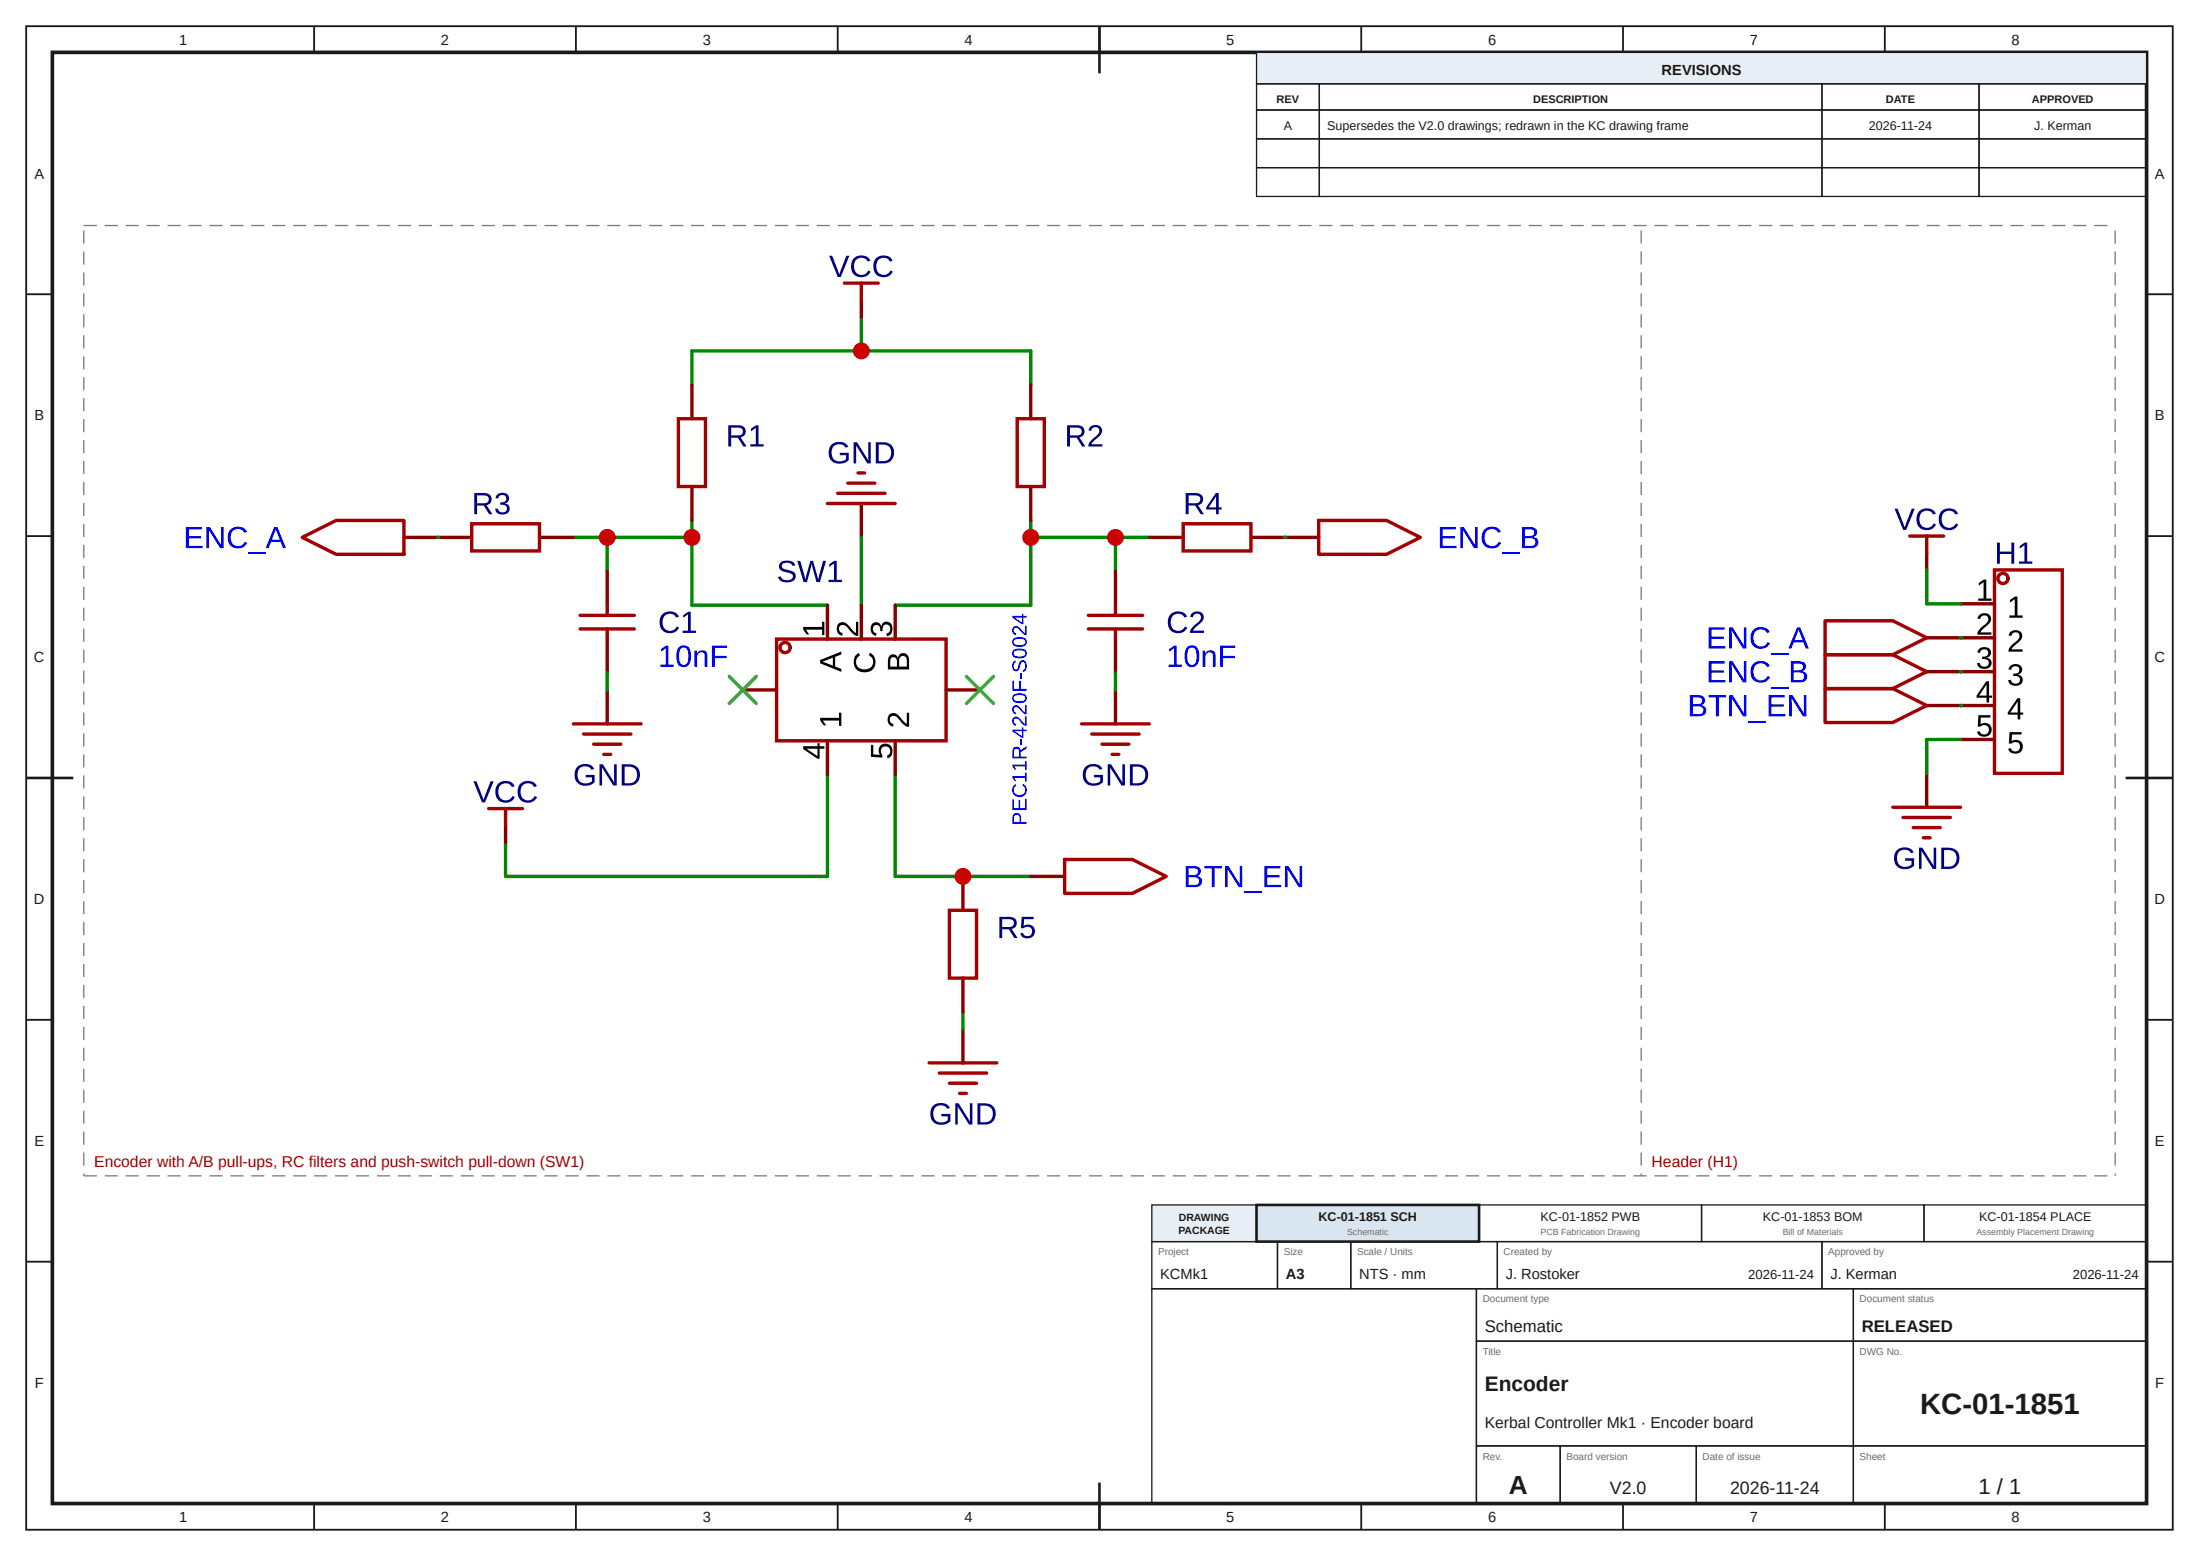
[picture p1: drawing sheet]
<svg xmlns="http://www.w3.org/2000/svg" width="420mm" height="297mm" viewBox="0 0 420 297" stroke-linecap="round" stroke-linejoin="round" font-family="sans-serif">
<g fill="none" stroke="#1a1a1a" stroke-width=".35">
<path d="M5 5h410v287h-410zM60 5v5M110 5v5M160 5v5M210 5v5M260 5v5M310 5v5M360 5v5M5 56.2h5M410 56.2h5M5 102.3h5M410 102.3h5"/>
<path d="M5 148.5h5M410 148.5h5M5 194.7h5M410 194.7h5M5 240.8h5M410 240.8h5M60 287v5M110 287v5M160 287v5M210 287v5M260 287v5M310 287v5"/>
<path d="M360 287v5"/>
</g>
<path d="M10 10h400v277h-400z" fill="none" stroke="#1a1a1a" stroke-width=".7" stroke-linecap="butt"/>
<path d="M210 5v9M5 148.5h9M406 148.5h9M210 283v9" fill="none" stroke="#1a1a1a" stroke-width=".5"/>
<path d="M240 10h170v6h-170z" fill="#e8eef5"/>
<g fill="none" stroke="#1a1a1a" stroke-width=".25">
<path d="M240 10h170v6h-170zM240 16h12v5h-12zM252 16h96v5h-96zM348 16h30v5h-30zM378 16h32v5h-32zM240 21h12v5.5h-12zM240 26.5h12v5.5h-12zM240 32h12v5.5h-12zM252 21h96v5.5h-96zM252 26.5h96v5.5h-96zM252 32h96v5.5h-96zM348 21h30v5.5h-30z"/>
<path d="M348 26.5h30v5.5h-30zM348 32h30v5.5h-30zM378 21h32v5.5h-32zM378 26.5h32v5.5h-32zM378 32h32v5.5h-32zM220 237h24v9h-24zM244 237h14v9h-14zM258 237h28v9h-28zM286 237h62v9h-62zM348 237h62v9h-62zM220 246h62v41h-62zM282 246h72v10h-72z"/>
<path d="M282 256h72v20h-72zM354 246h56v10h-56zM354 256h56v20h-56zM282 276h16v11h-16zM298 276h26v11h-26zM324 276h30v11h-30zM354 276h56v11h-56z"/>
</g>
<path d="M220 230h20v7h-20z" fill="#e8eef5"/>
<path d="M220 230h20v7h-20z" fill="none" stroke="#1a1a1a" stroke-width=".25"/>
<path d="M240 230h42.5v7h-42.5z" fill="#d9e6f2"/>
<path d="M240 230h42.5v7h-42.5z" fill="none" stroke="#1a1a1a" stroke-width=".5"/>
<path d="M282.5 230h42.5v7h-42.5zM325 230h42.5v7h-42.5zM367.5 230h42.5v7h-42.5z" fill="none" stroke="#1a1a1a" stroke-width=".25"/>
<path d="M30.1 43h269.2v176.5h-269.2z" fill="#fff"/>
<path d="M132.2 73.5v-6.5h64.7v6.5M164.5 60.5v6.5" fill="none" stroke="#008700" stroke-width=".65"/>
<circle cx="164.5" cy="67" r="1.62" fill="#c00"/>
<path d="M132.2 99.3v16.2h25.8M109.5 102.6h22.7M116 102.6v6.4" fill="none" stroke="#008700" stroke-width=".65"/>
<g fill="#c00">
<circle cx="132.2" cy="102.6" r="1.62"/>
<circle cx="116" cy="102.6" r="1.62"/>
</g>
<path d="M164.5 96.1v6.5" fill="none" stroke="#870000" stroke-width=".65"/>
<path d="M158 96.1h13M160 94.2h9M161.9 92.2h5.2M163.9 90.3h1.3" fill="none" stroke="#a10000" stroke-width=".65"/>
<g fill="#000080">
<path d="M158.8 84.9a2.08 2.08 0 0 1 3.2 .4l-.5 .2a1.48 1.48 0 0 0-1.9-.5 1.48 1.48 0 0 0-.7 1.8 1.62 1.62 0 0 0 2.7 .8v-.7h-1.2v-.5h1.7v1.4a2.19 2.19 0 0 1-2.4 .6 2.19 2.19 0 0 1-1.4-2 2.09 2.09 0 0 1 .5-1.5z"/>
<path d="M163 84.4h.7l2.2 3.5-.1-3.5h.5v4.1h-.6l-2.2-3.5v3.5h-.5z"/>
<path d="M167.3 84.4a3.8 3.8 0 0 1 2.9 .5 2.06 2.06 0 0 1 .5 2.3 2.06 2.06 0 0 1-1.9 1.3h-1.5zM167.8 84.9v3.1h.9a1.58 1.58 0 0 0 1.5-1.6 1.58 1.58 0 0 0-1.6-1.5z"/>
</g>
<path d="M196.9 99.3v16.2h-25.9M164.5 102.6v12.9M196.9 102.6h22.6M213.1 102.6v6.4" fill="none" stroke="#008700" stroke-width=".65"/>
<g fill="#c00">
<circle cx="213.1" cy="102.6" r="1.62"/>
<circle cx="196.9" cy="102.6" r="1.62"/>
</g>
<path d="M110.8 117.5h10.4M116 115.5v2M110.8 120.1h10.4M116 120.1v1.9" fill="none" stroke="#a10000" stroke-width=".65"/>
<path d="M116 109v6.5M116 122v6.5" fill="none" stroke="#870000" stroke-width=".65"/>
<g fill="#000080">
<path d="M126.5 117.3a2 2 0 0 1 3.2 .4l-.6 .2a1.43 1.43 0 0 0-1.8-.6 1.43 1.43 0 0 0-.7 1.8 1.4 1.4 0 0 0 1.1 1.3 1.4 1.4 0 0 0 1.6-.8l.4 .2a2 2 0 0 1-2.5 .9 2 2 0 0 1-1.2-2.4z"/>
<path d="M130.5 117.4l1-.6h.4v3.6h1v.4h-2.5v-.4h1v-3.1l-.9 .6z"/>
</g>
<g fill="#00f">
<path d="M126.2 123.9l1-.7h.5v3.7h1v.4h-2.6v-.4h1.1v-3.2l-1 .7z"/>
<path d="M132.6 124.2h.5v.5a1.05 1.05 0 0 1 1.2-.5 1.05 1.05 0 0 1 .8 1v2.1h-.5v-2a.71 .71 0 0 0-.7-.8 .71 .71 0 0 0-.7 .7v2.1h-.6z"/>
<path d="M136 123.2h2.9v.5h-2.4v1.5h2.3v.4h-2.3v1.7h-.5z"/>
<path d="M129.7 123.5a1.4 1.4 0 0 1 1.6-.1 1.4 1.4 0 0 1 .7 1.4 2.06 2.06 0 0 1-1.1 2.5 1.4 1.4 0 0 1-1.7-1.6l.1-1.3zM130.1 123.8a3.1 3.1 0 0 0 0 2.9 .93 .93 0 0 0 1.1 0 .93 .93 0 0 0 .3-1v-.8a.92 .92 0 0 0-.3-1.1 .92 .92 0 0 0-1.1 0z"/>
</g>
<path d="M207.9 117.5h10.3M213.1 115.5v2M207.9 120.1h10.3M213.1 120.1v1.9" fill="none" stroke="#a10000" stroke-width=".65"/>
<path d="M213.1 109v6.5M213.1 122v6.5" fill="none" stroke="#870000" stroke-width=".65"/>
<g fill="#000080">
<path d="M223.6 117.3a2 2 0 0 1 3.1 .4l-.5 .2a1.43 1.43 0 0 0-1.9-.6 1.43 1.43 0 0 0-.7 1.8 1.4 1.4 0 0 0 1.2 1.3 1.4 1.4 0 0 0 1.5-.8l.5 .2a2 2 0 0 1-2.5 .9 2 2 0 0 1-1.2-2.4z"/>
<path d="M227.7 117a1.24 1.24 0 0 1 1.7-.1 1.24 1.24 0 0 1 .3 1.6l-1.8 1.9h2.1v.4h-2.7a2.82 2.82 0 0 1 1.4-1.9l.1-.1a.83 .83 0 0 0 .5-1.1 .83 .83 0 0 0-1-.5l-.3 .3-.2 .3h-.5z"/>
</g>
<g fill="#00f">
<path d="M223.3 123.9l1-.7h.5v3.7h.9v.4h-2.5v-.4h1v-3.2l-.9 .7z"/>
<path d="M229.7 124.2h.5v.5a1.05 1.05 0 0 1 1.2-.5 1.05 1.05 0 0 1 .8 1v2.1h-.5v-2a.71 .71 0 0 0-.7-.8 .71 .71 0 0 0-.8 .7v2.1h-.5z"/>
<path d="M233 123.2h2.9v.5h-2.3v1.5h2.3v.4h-2.3v1.7h-.6z"/>
<path d="M226.8 123.5a1.4 1.4 0 0 1 1.6-.1 1.4 1.4 0 0 1 .6 1.4 2.06 2.06 0 0 1-1 2.5 1.4 1.4 0 0 1-1.7-1.6v-1.3zM227.2 123.8a3.1 3.1 0 0 0 0 2.9 .93 .93 0 0 0 1 0 .93 .93 0 0 0 .3-1v-.8a.92 .92 0 0 0-.3-1.1 .92 .92 0 0 0-1 0z"/>
</g>
<path d="M213.1 131.7v6.5" fill="none" stroke="#870000" stroke-width=".65"/>
<path d="M206.6 138.2h12.9M208.5 140.1h9.1M210.5 142.1h5.1M212.4 144h1.3" fill="none" stroke="#a10000" stroke-width=".65"/>
<g fill="#000080">
<path d="M207.3 146.4a2.08 2.08 0 0 1 3.3 .4l-.6 .1a1.48 1.48 0 0 0-1.9-.5 1.48 1.48 0 0 0-.7 1.9 1.62 1.62 0 0 0 2.7 .8v-.7h-1.2v-.5h1.7v1.4a2.19 2.19 0 0 1-2.4 .6 2.19 2.19 0 0 1-1.4-2 2.09 2.09 0 0 1 .5-1.5z"/>
<path d="M211.6 145.9h.6l2.2 3.5v-3.5h.5v4h-.7l-2.2-3.4 .1 3.4h-.5z"/>
<path d="M215.8 145.9a3.8 3.8 0 0 1 2.9 .5 2.06 2.06 0 0 1 .5 2.2 2.06 2.06 0 0 1-1.9 1.3h-1.5zM216.4 146.3v3.2h.9a1.58 1.58 0 0 0 1.5-1.6 1.58 1.58 0 0 0-1.6-1.6z"/>
</g>
<path d="M213.1 128.5v3.2" fill="none" stroke="#008700" stroke-width=".65"/>
<path d="M116 131.7v6.5" fill="none" stroke="#870000" stroke-width=".65"/>
<path d="M109.5 138.2h12.9M111.4 140.1h9.1M113.4 142.1h5.2M115.3 144h1.3" fill="none" stroke="#a10000" stroke-width=".65"/>
<g fill="#000080">
<path d="M110.3 146.4a2.08 2.08 0 0 1 3.2 .4l-.5 .1a1.48 1.48 0 0 0-1.9-.5 1.48 1.48 0 0 0-.8 1.9 1.62 1.62 0 0 0 2.8 .8v-.7h-1.2v-.5h1.7v1.4a2.19 2.19 0 0 1-2.4 .6 2.19 2.19 0 0 1-1.5-2 2.09 2.09 0 0 1 .6-1.5z"/>
<path d="M114.5 145.9h.6l2.2 3.5v-3.5h.5v4h-.7l-2.1-3.4v3.4h-.5z"/>
<path d="M118.7 145.9a3.8 3.8 0 0 1 3 .5 2.06 2.06 0 0 1 .4 2.2 2.06 2.06 0 0 1-1.8 1.3h-1.6zM119.3 146.3v3.2h.9a1.58 1.58 0 0 0 1.5-1.6 1.58 1.58 0 0 0-1.6-1.6z"/>
</g>
<path d="M116 128.5v3.2" fill="none" stroke="#008700" stroke-width=".65"/>
<path d="M132.2 73.5v6.4M132.2 92.9v6.4" fill="none" stroke="#870000" stroke-width=".65"/>
<path d="M129.6 79.9h5.1v13h-5.1z" fill="none" stroke="#a10000" stroke-width=".65"/>
<g fill="#000080">
<path d="M143.4 81.8l1-.6h.5v3.6h1v.4h-2.6v-.4h1.1v-3.1l-1 .6z"/>
<path d="M139.1 81.2h1.9a1.17 1.17 0 0 1 1.4 .9 1.17 1.17 0 0 1-.9 1.4l1.1 1.7h-.6l-1.1-1.7h-1.2v1.7h-.6zM139.7 81.6v1.5h1.3a.76 .76 0 0 0 .9-.7 .76 .76 0 0 0-.9-.8z"/>
</g>
<path d="M196.9 73.5v6.4M196.9 92.9v6.4" fill="none" stroke="#870000" stroke-width=".65"/>
<path d="M194.3 79.9h5.2v13h-5.2z" fill="none" stroke="#a10000" stroke-width=".65"/>
<g fill="#000080">
<path d="M208.3 81.4a1.24 1.24 0 0 1 1.7-.1 1.24 1.24 0 0 1 .3 1.6l-1.9 1.9h2.2v.4h-2.7a2.82 2.82 0 0 1 1.4-1.9l.1-.1a.83 .83 0 0 0 .5-1.1 .83 .83 0 0 0-1.1-.5l-.2 .3-.2 .3h-.5z"/>
<path d="M203.8 81.2h1.9a1.17 1.17 0 0 1 1.4 .9 1.17 1.17 0 0 1-.9 1.4l1.1 1.7h-.6l-1.1-1.7h-1.2v1.7h-.6zM204.4 81.6v1.5h1.3a.76 .76 0 0 0 .9-.7 .76 .76 0 0 0-.9-.8z"/>
</g>
<path d="M158 147.9v19.4h-61.4v-6.5M171 147.9v19.4h25.9" fill="none" stroke="#008700" stroke-width=".65"/>
<path d="M183.9 196.4v6.5" fill="none" stroke="#870000" stroke-width=".65"/>
<path d="M177.5 202.9h12.9M179.4 204.8h9.1M181.3 206.8h5.2M183.3 208.7h1.3" fill="none" stroke="#a10000" stroke-width=".65"/>
<g fill="#000080">
<path d="M178.2 211.1a2.08 2.08 0 0 1 3.2 .4l-.5 .2a1.48 1.48 0 0 0-1.9-.6 1.48 1.48 0 0 0-.7 1.9 1.62 1.62 0 0 0 2.7 .8v-.7h-1.2v-.5h1.7v1.4a2.19 2.19 0 0 1-2.4 .6 2.19 2.19 0 0 1-1.4-2 2.09 2.09 0 0 1 .5-1.5z"/>
<path d="M182.4 210.6h.7l2.2 3.5-.1-3.5h.5v4h-.6l-2.2-3.4v3.4h-.5z"/>
<path d="M186.7 210.6a3.8 3.8 0 0 1 2.9 .5 2.06 2.06 0 0 1 .5 2.3 2.06 2.06 0 0 1-1.9 1.2h-1.5zM187.2 211v3.2h.9a1.58 1.58 0 0 0 1.5-1.6 1.58 1.58 0 0 0-1.6-1.6z"/>
</g>
<path d="M183.9 193.2v3.2" fill="none" stroke="#008700" stroke-width=".65"/>
<path d="M196.9 167.3h6.4" fill="none" stroke="#870000" stroke-width=".65"/>
<path d="M203.3 164.1h13l6.5 3.2-6.5 3.2h-13z" fill="none" stroke="#a10000" stroke-width=".65"/>
<g fill="#00f">
<path d="M230 165.3h3.4v.5h-1.4v3.6h-.6v-3.6h-1.4z"/>
<path d="M234 165.3h.6l2.2 3.5v-3.5h.5v4.1h-.7l-2.1-3.5v3.5h-.5z"/>
<path d="M226.5 165.3a3.3 3.3 0 0 1 2.6 .4 .94 .94 0 0 1-.5 1.5 1.06 1.06 0 0 1 1 1.1 1.06 1.06 0 0 1-1.2 1l-1.9 .1zM227 165.8v1.2a2.26 2.26 0 0 0 1.6-.1 .65 .65 0 0 0 .1-.9 .65 .65 0 0 0-.8-.2zM227 167.5v1.4a2.63 2.63 0 0 0 1.8-.2l.1-.1a.77 .77 0 0 0 0-.9 .77 .77 0 0 0-.9-.2z"/>
</g>
<path d="M237.7 170.3h3.4" fill="none" stroke="#00f" stroke-width=".37"/>
<g fill="#00f">
<path d="M241.5 165.3h3.1v.5h-2.5v1.3h2.3v.4h-2.3v1.4h2.6v.5h-3.2z"/>
<path d="M245.4 165.3h.7l2.2 3.5-.1-3.5h.5v4.1h-.6l-2.2-3.5v3.5h-.5z"/>
</g>
<path d="M77.2 102.6h6.4" fill="none" stroke="#870000" stroke-width=".65"/>
<path d="M57.7 102.6l6.5-3.3h13v6.5h-13z" fill="none" stroke="#a10000" stroke-width=".65"/>
<g fill="#00f">
<path d="M35.5 100.6h3.1v.4h-2.5v1.3h2.3v.5h-2.3v1.4h2.6v.4h-3.2z"/>
<path d="M39.4 100.6h.7l2.2 3.5-.1-3.5h.5v4h-.6l-2.2-3.4v3.4h-.5z"/>
<path d="M44 101.1a2 2 0 0 1 3.2 .4l-.5 .2a1.43 1.43 0 0 0-1.9-.6 1.43 1.43 0 0 0-.7 1.9 1.4 1.4 0 0 0 1.1 1.2 1.4 1.4 0 0 0 1.6-.8l.4 .2a2 2 0 0 1-2.5 1 2 2 0 0 1-1.2-2.5z"/>
</g>
<path d="M47.4 105.6h3.4" fill="none" stroke="#00f" stroke-width=".37"/>
<path d="M52.4 100.6h.6l1.6 4h-.5l-.5-1.1h-1.8l-.5 1.1h-.6zM52.7 101l-.8 2h1.5z" fill="#00f"/>
<path d="M245.4 102.6h6.5" fill="none" stroke="#870000" stroke-width=".65"/>
<path d="M251.9 99.3h12.9l6.5 3.3-6.5 3.2h-12.9z" fill="none" stroke="#a10000" stroke-width=".65"/>
<g fill="#00f">
<path d="M275 100.6h3.1v.4h-2.5v1.3h2.3v.5h-2.3v1.4h2.6v.4h-3.2z"/>
<path d="M278.9 100.6h.7l2.2 3.5-.1-3.5h.5v4h-.6l-2.2-3.4v3.4h-.5z"/>
<path d="M283.5 101.1a2 2 0 0 1 3.2 .4l-.5 .2a1.43 1.43 0 0 0-1.9-.6 1.43 1.43 0 0 0-.7 1.9 1.4 1.4 0 0 0 1.1 1.2 1.4 1.4 0 0 0 1.6-.8l.4 .2a2 2 0 0 1-2.5 1 2 2 0 0 1-1.2-2.5z"/>
</g>
<path d="M286.9 105.6h3.4" fill="none" stroke="#00f" stroke-width=".37"/>
<path d="M290.7 100.6a3.3 3.3 0 0 1 2.7 .3 .94 .94 0 0 1-.6 1.6 1.06 1.06 0 0 1 1 1.1 1.06 1.06 0 0 1-1.1 1h-2zM291.2 101v1.3a2.26 2.26 0 0 0 1.6-.2 .65 .65 0 0 0 .2-.8 .65 .65 0 0 0-.8-.3zM291.2 102.7v1.5a2.63 2.63 0 0 0 1.8-.2l.2-.1a.77 .77 0 0 0-.1-.9 .77 .77 0 0 0-.8-.3z" fill="#00f"/>
<g fill="none" stroke="#a10000" stroke-width=".65">
<path d="M148.3 122h32.4v19.4h-32.4z"/>
<circle cx="150" cy="123.6" r=".97"/>
</g>
<path d="M158 115.5v6.5M164.5 115.5v6.5M171 115.5v6.5M141.9 131.7h6.4M180.7 131.7h6.5M158 141.4v6.5M171 141.4v6.5" fill="none" stroke="#870000" stroke-width=".65"/>
<g fill="#000">
<path d="M166.6 119.1a1 1 0 0 1 1-.3 1 1 0 0 1 .7 .8 1.08 1.08 0 0 1 1.3-.9 1.08 1.08 0 0 1 .9 1.3l-.2 .8a1.11 1.11 0 0 1-.9 .6l-.1-.5a.83 .83 0 0 0 .8-1.1 .83 .83 0 0 0-1.3-.4l-.2 1.1h-.5a.78 .78 0 0 0-.2-1.1 .78 .78 0 0 0-1.1 .2 .8 .8 0 0 0 .6 1.3l-.1 .5a1.42 1.42 0 0 1-.7-2.3zM153.4 119.7h3.6v-1h.5v2.5h-.5v-1h-3.1l.7 .9h-.5l-.7-.9zM156.6 137h3.7v-1h.4v2.6h-.4v-1.1h-3.1l.6 1h-.5l-.7-1zM163.6 124.9l.5-.3 .1 .6a1.43 1.43 0 0 0-.5 1.8 1.43 1.43 0 0 0 1.8 .7 1.4 1.4 0 0 0 1.3-1.1 1.4 1.4 0 0 0-.9-1.5l.3-.5a2 2 0 0 1 .9 2.5 2 2 0 0 1-2.4 1.2 2.01 2.01 0 0 1-1.1-3.4zM160.1 119.1a1.48 1.48 0 0 1 2.3 .6l1.1 1.1v-2.1h.4v2.7a2.82 2.82 0 0 1-1.9-1.4l-.1-.2a.83 .83 0 0 0-1.1-.5 .83 .83 0 0 0-.5 1.1l.3 .3 .3 .1v.5a1.38 1.38 0 0 1-.8-2.2zM169.8 136.4a1.48 1.48 0 0 1 2.3 .7l1.1 1.1v-2.2h.4v2.7a2.82 2.82 0 0 1-1.9-1.4l-.1-.1a.83 .83 0 0 0-1.1-.5 .83 .83 0 0 0-.5 1.1l.3 .2 .3 .2v.5a1.38 1.38 0 0 1-.8-2.3zM166.4 142.2h.4v1.8l1.3 .1a1.35 1.35 0 0 1 .9-2.2 1.35 1.35 0 0 1 1.4 1.8 1.11 1.11 0 0 1-.9 1l-.1-.5a.9 .9 0 0 0 .4-1.3 .9 .9 0 0 0-1.4-.2 .9 .9 0 0 0 .1 1.4v.5l-2.1-.1z"/>
<path d="M156.6 126l4.1-1.6v.5l-1.2 .5v1.8l1.2 .5v.6l-4.1-1.7zM157.1 126.3l2 .8v-1.6z"/>
<path d="M169.9 125.1a.94 .94 0 0 1 1.6 .6 1.06 1.06 0 0 1 1.1-1 1.06 1.06 0 0 1 1 1.1v2h-4a3.3 3.3 0 0 1 .3-2.7zM170.3 125.5l-.2 .6-.1 1.1h1.3a2.26 2.26 0 0 0-.2-1.5l-.3-.2zM171.9 125.5l-.2 .7v1h1.5a2.63 2.63 0 0 0-.2-1.8l-.1-.1a.77 .77 0 0 0-1 .2z"/>
<path d="M153.4 142.4h2.7v-.5h.4v.5h1v.5h-1v1.9h-.4l-2.7-1.8zM154 142.9l2.1 1.5v-1.5z"/>
</g>
<path d="M139.3 129.1l5.2 5.2M144.5 129.1l-5.2 5.2M184.6 129.1l5.2 5.2M189.8 129.1l-5.2 5.2" fill="none" stroke="#3c3" stroke-width=".65"/>
<g fill="#000080">
<path d="M149 107.5a2.04 2.04 0 0 1 2.8 .1l.1 .3-.5 .1a1.21 1.21 0 0 0-2.1-.1v.2a1.21 1.21 0 0 0 1.3 .7l.2 .1a1.14 1.14 0 0 1 1.2 1.2 1.14 1.14 0 0 1-1.3 1 1.68 1.68 0 0 1-2.1-1l.5-.1a1.35 1.35 0 0 0 2.3 .2 1.03 1.03 0 0 0-1.2-1 1.19 1.19 0 0 1-1.2-.4 1.19 1.19 0 0 1 0-1.3z"/>
<path d="M152.3 107.1h.6l.9 3.5 1-3.5h.5l1 3.5 .9-3.5h.6l-1.2 4h-.7l-.9-3.4-.9 3.4h-.6z"/>
<path d="M158.4 107.7l.9-.6h.5v3.6h1v.4h-2.5v-.4h1v-3.1l-.9 .6z"/>
</g>
<g fill="#00f">
<path d="M193.4 152.6h.3v1.7h.8v-1.6h.3v1.6h1v-1.8h.3v2.1h-2.7z"/>
<path d="M193.6 149.9l.4-.2 .1 .3a.97 .97 0 0 0-.4 1.3 .97 .97 0 0 0 1.3 .4 .94 .94 0 0 0 .8-.8 .94 .94 0 0 0-.5-1l.1-.3a1.38 1.38 0 0 1 .5 2 1.38 1.38 0 0 1-2 .3 1.38 1.38 0 0 1-.3-2z"/>
<path d="M193.4 148.1h2.4v-.6h.3v1.7h-.3v-.7h-2.1l.4 .6h-.3l-.4-.6z"/>
<path d="M193.4 146h2.4v-.7h.3v1.7h-.3v-.7h-2.1l.4 .6h-.3l-.4-.6z"/>
<path d="M194.9 141.1h.3v1h-.3z"/>
<path d="M193.5 137a1.11 1.11 0 0 1 1.7 .6l.6 .6v-1.4h.3v1.8a3.6 3.6 0 0 1-1.7-1.4 .52 .52 0 0 0-.8 .3 .52 .52 0 0 0 .5 .7l-.1 .3a.93 .93 0 0 1-.5-1.5z"/>
<path d="M193.5 134.8a1.11 1.11 0 0 1 1.7 .6l.6 .6v-1.4h.3v1.8a3.6 3.6 0 0 1-1.7-1.4 .52 .52 0 0 0-.8 .3 .52 .52 0 0 0 .5 .7l-.1 .3a.93 .93 0 0 1-.5-1.5z"/>
<path d="M193.4 129.9h.3v1.6h1v-1.5h.3v1.5h1.1v.3h-2.7z"/>
<path d="M194.9 128.6h.3v1h-.3z"/>
<path d="M193.6 126.3l.4-.2v.3a.76 .76 0 0 0-.4 .7 .76 .76 0 0 0 .4 .7 1.32 1.32 0 0 0 .6-1.2 .74 .74 0 0 1 .9-.6 .74 .74 0 0 1 .6 .8 1.22 1.22 0 0 1-.7 1.5v-.4a.87 .87 0 0 0-.1-1.5 1.19 1.19 0 0 0-.6 1.2 .7 .7 0 0 1-.7 .5 .7 .7 0 0 1-.7-.7v-.6z"/>
<path d="M193.5 119.7a1.11 1.11 0 0 1 1.7 .6l.6 .6v-1.5h.3v1.8a3.6 3.6 0 0 1-1.7-1.3 .52 .52 0 0 0-.8 .3 .52 .52 0 0 0 .5 .7l-.1 .3a.93 .93 0 0 1-.5-1.5z"/>
<path d="M193.6 155.4a.84 .84 0 0 1 1-.2 .84 .84 0 0 1 .4 .9v.8h1.1v.4h-2.7a2.27 2.27 0 0 1 .2-1.9zM193.8 155.7l-.1 1.2h1v-.7a.54 .54 0 0 0-.3-.6 .54 .54 0 0 0-.6 .1z"/>
<path d="M193.6 142.8a.77 .77 0 0 1 .8-.2 .77 .77 0 0 1 .5 .6l1.2-.8v.5l-1.1 .7v.8h1.1v.4h-2.7v-1.6zM193.8 143.1l-.1 1.3h1l-.1-1.2a.49 .49 0 0 0-.8-.1z"/>
<path d="M193.4 139.3h1.8v-.4h.3v.4h.6v.3h-.6v1.3h-.3l-1.8-1.3zM193.8 139.6l1.4 .9v-.9z"/>
<path d="M193.5 132.7a2.03 2.03 0 0 1 2.5 .1 .93 .93 0 0 1 0 1 .93 .93 0 0 1-1 .4 1.2 1.2 0 0 1-1.6-1.2zM193.7 132.9l-.1 .6a1.67 1.67 0 0 0 2.2 0v-.4a1.71 1.71 0 0 0-2.1-.2z"/>
<path d="M193.5 124.2a2.03 2.03 0 0 1 2.5 0 .93 .93 0 0 1 0 1 .93 .93 0 0 1-1 .5 1.2 1.2 0 0 1-1.6-1.3zM193.7 124.4l-.1 .5a1.67 1.67 0 0 0 2.2 0v-.4a1.71 1.71 0 0 0-2.1-.1z"/>
<path d="M193.5 122a2.03 2.03 0 0 1 2.5 0 .93 .93 0 0 1 0 1 .93 .93 0 0 1-1 .5 1.2 1.2 0 0 1-1.6-1.3zM193.7 122.2l-.1 .5a1.67 1.67 0 0 0 2.2 0v-.4a1.71 1.71 0 0 0-2.1-.1z"/>
<path d="M193.4 117.6h1.8v-.4h.3v.4h.6v.3h-.6v1.3h-.3l-1.8-1.3zM193.8 117.9l1.4 .9v-.9z"/>
</g>
<path d="M83.6 102.6h6.5M103 102.6h6.5" fill="none" stroke="#870000" stroke-width=".65"/>
<path d="M90.1 100h12.9v5.2h-12.9z" fill="none" stroke="#a10000" stroke-width=".65"/>
<g fill="#000080">
<path d="M95 94.3a1.29 1.29 0 0 1 1.5-.2 1.29 1.29 0 0 1 .7 1.3l-.3 .5-.5 .2a1.09 1.09 0 0 1 .9 1.3 1.09 1.09 0 0 1-1.3 .8l-.8-.1a1.11 1.11 0 0 1-.6-1h.5a.83 .83 0 0 0 1.1 .7 .83 .83 0 0 0 .4-1.3l-1.1-.2v-.4a.78 .78 0 0 0 1.1-.3 .78 .78 0 0 0-.2-1 .8 .8 0 0 0-1.2 .6l-.6-.1z"/>
<path d="M90.6 94.1h1.9a1.17 1.17 0 0 1 1.4 .9 1.17 1.17 0 0 1-1 1.4l1.2 1.8h-.7l-1-1.7h-1.3v1.7h-.5zM91.1 94.6v1.5h1.3a.76 .76 0 0 0 1-.8 .76 .76 0 0 0-1-.7z"/>
</g>
<circle cx="83.6" cy="102.6" r=".32" fill="#008700"/>
<path d="M219.5 102.6h6.5M238.9 102.6h6.5" fill="none" stroke="#870000" stroke-width=".65"/>
<path d="M226 100h12.9v5.2h-12.9z" fill="none" stroke="#a10000" stroke-width=".65"/>
<g fill="#000080">
<path d="M226.5 94.1h1.9a1.17 1.17 0 0 1 1.4 .9 1.17 1.17 0 0 1-1 1.4l1.2 1.8h-.7l-1-1.7h-1.3v1.7h-.5zM227 94.6v1.5h1.3a.76 .76 0 0 0 1-.8 .76 .76 0 0 0-1-.7z"/>
<path d="M232.2 94.1h.6v2.7h.5v.5h-.5v.9h-.5v-.9h-1.9v-.5zM232.3 94.7l-1.5 2.1h1.5z"/>
</g>
<circle cx="245.4" cy="102.6" r=".32" fill="#008700"/>
<path d="M183.9 167.3v6.5" fill="none" stroke="#870000" stroke-width=".65"/>
<circle cx="183.9" cy="167.3" r="1.62" fill="#c00"/>
<path d="M183.9 186.7v6.5" fill="none" stroke="#870000" stroke-width=".65"/>
<path d="M181.3 173.8h5.2v12.9h-5.2z" fill="none" stroke="#a10000" stroke-width=".65"/>
<g fill="#000080">
<path d="M195.1 175h2.3v.5h-1.8l-.1 1.2a1.35 1.35 0 0 1 2.2 .9 1.35 1.35 0 0 1-1.8 1.5 1.11 1.11 0 0 1-1-.9l.5-.1a.9 .9 0 0 0 1.3 .4 .9 .9 0 0 0 .2-1.4 .9 .9 0 0 0-1.4 .1h-.5z"/>
<path d="M190.9 175h1.9a1.17 1.17 0 0 1 1.4 .9 1.17 1.17 0 0 1-1 1.4l1.2 1.8h-.7l-1-1.7h-1.3v1.7h-.5zM191.4 175.5v1.4h1.3a.76 .76 0 0 0 1-.7 .76 .76 0 0 0-1-.7z"/>
</g>
<path d="M164.5 57.3v3.2" fill="none" stroke="#870000" stroke-width=".65"/>
<path d="M161.3 54h6.4M164.5 54v3.3" fill="none" stroke="#a10000" stroke-width=".65"/>
<g fill="#000080">
<path d="M158.4 48.8h.5l1.4 3.6 1.4-3.6h.5l-1.6 4.1h-.6z"/>
<path d="M163.1 49.3a2 2 0 0 1 3.1 .5l-.5 .1a1.43 1.43 0 0 0-1.8-.5 1.43 1.43 0 0 0-.8 1.8 1.4 1.4 0 0 0 1.2 1.3 1.4 1.4 0 0 0 1.5-.9l.5 .3a2 2 0 0 1-2.5 .9 2 2 0 0 1-1.2-2.4z"/>
<path d="M167.3 49.3a2 2 0 0 1 3.2 .5l-.5 .1a1.43 1.43 0 0 0-1.9-.5 1.43 1.43 0 0 0-.7 1.8 1.4 1.4 0 0 0 1.2 1.3 1.4 1.4 0 0 0 1.5-.9l.4 .3a2 2 0 0 1-2.5 .9 2 2 0 0 1-1.2-2.4z"/>
</g>
<path d="M96.6 157.6v3.2" fill="none" stroke="#870000" stroke-width=".65"/>
<path d="M93.3 154.4h6.5M96.6 154.4v3.2" fill="none" stroke="#a10000" stroke-width=".65"/>
<g fill="#000080">
<path d="M90.4 149.1h.6l1.4 3.6 1.3-3.6h.6l-1.7 4.1h-.5z"/>
<path d="M95.1 149.6a2 2 0 0 1 3.2 .5l-.5 .1a1.43 1.43 0 0 0-1.9-.5 1.43 1.43 0 0 0-.7 1.8 1.4 1.4 0 0 0 1.2 1.3 1.4 1.4 0 0 0 1.5-.9l.4 .3a2 2 0 0 1-2.5 .9 2 2 0 0 1-1.2-2.4z"/>
<path d="M99.4 149.6a2 2 0 0 1 3.1 .5l-.5 .1a1.43 1.43 0 0 0-1.8-.5 1.43 1.43 0 0 0-.8 1.8 1.4 1.4 0 0 0 1.2 1.3 1.4 1.4 0 0 0 1.5-.9l.5 .3a2 2 0 0 1-2.5 .9 2 2 0 0 1-1.2-2.4z"/>
</g>
<path d="M317.7 91.6h82v79.3h-82z" fill="#fff"/>
<g fill="none" stroke="#a10000" stroke-width=".65">
<path d="M380.9 108.8h13v38.8h-13z"/>
<circle cx="382.6" cy="110.4" r=".97"/>
</g>
<path d="M374.5 115.3h6.4M374.5 121.7h6.4M374.5 128.2h6.4M374.5 134.7h6.4M374.5 141.1h6.4" fill="none" stroke="#870000" stroke-width=".65"/>
<g fill="#000">
<path d="M378 111.3l.9-.7h.5v3.6h1v.5h-2.6v-.5h1.1v-3.1l-.9 .7zM383.9 114.5l1-.6h.4v3.6h1v.4h-2.5v-.4h1v-3.1l-.9 .6zM378.1 117.3a1.24 1.24 0 0 1 1.6-.1 1.24 1.24 0 0 1 .4 1.6l-1.9 1.9h2.2v.5h-2.7a2.82 2.82 0 0 1 1.4-2l.1-.1a.83 .83 0 0 0 .5-1.1 .83 .83 0 0 0-1.1-.5l-.2 .3-.2 .4-.5-.1zM378.1 123.8a1.29 1.29 0 0 1 1.4-.2 1.29 1.29 0 0 1 .8 1.2l-.4 .6-.5 .1a1.09 1.09 0 0 1 1 1.3 1.09 1.09 0 0 1-1.4 .9l-.8-.2a1.11 1.11 0 0 1-.6-.9l.5-.1a.83 .83 0 0 0 1.2 .8 .83 .83 0 0 0 .3-1.3l-1-.2v-.5a.78 .78 0 0 0 1-.2 .78 .78 0 0 0-.2-1.1 .8 .8 0 0 0-1.2 .6h-.5zM377.9 136.5h2.3v.5h-1.9v1.2a1.35 1.35 0 0 1 2.1 .9 1.35 1.35 0 0 1-1.8 1.5 1.11 1.11 0 0 1-1-.9l.5-.1a.9 .9 0 0 0 1.4 .4 .9 .9 0 0 0 .1-1.4 .9 .9 0 0 0-1.4 .1h-.5zM384.1 120.6a1.24 1.24 0 0 1 1.6-.2 1.24 1.24 0 0 1 .4 1.6l-1.9 2h2.1v.4h-2.7a2.82 2.82 0 0 1 1.4-1.9l.2-.2a.83 .83 0 0 0 .5-1 .83 .83 0 0 0-1.1-.5l-.3 .2-.1 .4-.5-.1zM384 127a1.29 1.29 0 0 1 1.5-.2 1.29 1.29 0 0 1 .7 1.3l-.4 .5-.4 .2a1.09 1.09 0 0 1 .9 1.3 1.09 1.09 0 0 1-1.3 .8l-.8-.1a1.11 1.11 0 0 1-.6-1h.5a.83 .83 0 0 0 1.1 .7 .83 .83 0 0 0 .4-1.3l-1.1-.2v-.4a.78 .78 0 0 0 1.1-.3 .78 .78 0 0 0-.2-1 .8 .8 0 0 0-1.2 .5h-.6zM383.8 139.8h2.3v.4h-1.8l-.1 1.3a1.35 1.35 0 0 1 2.2 .9 1.35 1.35 0 0 1-1.8 1.4 1.11 1.11 0 0 1-1-.9l.5-.1a.9 .9 0 0 0 1.3 .4 .9 .9 0 0 0 .2-1.4 .9 .9 0 0 0-1.4 .1h-.5z"/>
<path d="M379.4 130h.5v2.8h.6v.4h-.6v.9h-.5v-.9h-1.9v-.4zM379.4 130.6l-1.4 2.2h1.4z"/>
<path d="M385.3 133.3h.6v2.7h.5v.4h-.5v.9h-.5v-.9h-1.9v-.4zM385.4 133.9l-1.5 2.1h1.5z"/>
</g>
<g fill="#000080">
<path d="M381.4 103.6h.6v1.7h2.2v-1.7h.5v4h-.5v-1.9h-2.2v1.9h-.6z"/>
<path d="M385.8 104.2l.9-.6h.5v3.6h1v.4h-2.6v-.4h1.1v-3.1l-.9 .6z"/>
</g>
<path d="M368 105.6v3.2" fill="none" stroke="#870000" stroke-width=".65"/>
<path d="M364.8 102.3h6.4M368 102.3v3.3" fill="none" stroke="#a10000" stroke-width=".65"/>
<g fill="#000080">
<path d="M361.9 97.1h.5l1.4 3.6 1.3-3.6h.6l-1.6 4h-.6z"/>
<path d="M366.6 97.6a2 2 0 0 1 3.1 .4l-.5 .2a1.43 1.43 0 0 0-1.9-.6 1.43 1.43 0 0 0-.7 1.9 1.4 1.4 0 0 0 1.2 1.2 1.4 1.4 0 0 0 1.5-.8l.5 .2a2 2 0 0 1-2.5 1 2 2 0 0 1-1.2-2.5z"/>
<path d="M370.8 97.6a2 2 0 0 1 3.2 .4l-.5 .2a1.43 1.43 0 0 0-1.9-.6 1.43 1.43 0 0 0-.7 1.9 1.4 1.4 0 0 0 1.2 1.2 1.4 1.4 0 0 0 1.5-.8l.4 .2a2 2 0 0 1-2.5 1 2 2 0 0 1-1.2-2.5z"/>
</g>
<path d="M368 147.6v6.5" fill="none" stroke="#870000" stroke-width=".65"/>
<path d="M361.5 154.1h13M363.5 156h9M365.4 158h5.2M367.4 159.9h1.3" fill="none" stroke="#a10000" stroke-width=".65"/>
<g fill="#000080">
<path d="M362.3 162.3a2.08 2.08 0 0 1 3.2 .4l-.5 .2a1.48 1.48 0 0 0-1.9-.5 1.48 1.48 0 0 0-.7 1.8 1.62 1.62 0 0 0 2.7 .8v-.7h-1.2v-.5h1.7v1.4a2.19 2.19 0 0 1-2.4 .6 2.19 2.19 0 0 1-1.4-2 2.09 2.09 0 0 1 .5-1.5z"/>
<path d="M366.5 161.8h.7l2.2 3.5-.1-3.5h.5v4.1h-.6l-2.2-3.5v3.5h-.5z"/>
<path d="M370.8 161.8a3.8 3.8 0 0 1 2.9 .5 2.06 2.06 0 0 1 .5 2.3 2.06 2.06 0 0 1-1.9 1.3h-1.5zM371.3 162.3v3.1h.9a1.58 1.58 0 0 0 1.5-1.6 1.58 1.58 0 0 0-1.6-1.5z"/>
</g>
<path d="M368 108.8v6.5h6.5M374.5 141.1h-6.5v6.5" fill="none" stroke="#008700" stroke-width=".65"/>
<path d="M368 121.7h6.5" fill="none" stroke="#870000" stroke-width=".65"/>
<path d="M348.6 118.5h12.9l6.5 3.2-6.5 3.3h-12.9z" fill="none" stroke="#a10000" stroke-width=".65"/>
<g fill="#00f">
<path d="M326.4 119.7h3v.5h-2.5v1.3h2.4v.4h-2.4v1.4h2.6v.5h-3.1z"/>
<path d="M330.3 119.7h.6l2.2 3.5v-3.5h.5v4.1h-.7l-2.2-3.5 .1 3.5h-.5z"/>
<path d="M334.9 120.2a2 2 0 0 1 3.1 .5l-.5 .2a1.43 1.43 0 0 0-1.9-.6 1.43 1.43 0 0 0-.7 1.8 1.4 1.4 0 0 0 1.2 1.3 1.4 1.4 0 0 0 1.5-.8l.5 .2a2 2 0 0 1-2.6 .9 2 2 0 0 1-1.1-2.4z"/>
</g>
<path d="M338.2 124.8h3.4" fill="none" stroke="#00f" stroke-width=".37"/>
<path d="M343.2 119.7h.6l1.7 4.1h-.6l-.4-1.2h-1.9l-.5 1.2h-.5zM343.5 120.2l-.7 2h1.5z" fill="#00f"/>
<circle cx="374.5" cy="121.7" r=".32" fill="#008700"/>
<path d="M368 128.2h6.5" fill="none" stroke="#870000" stroke-width=".65"/>
<path d="M348.6 125h12.9l6.5 3.2-6.5 3.2h-12.9z" fill="none" stroke="#a10000" stroke-width=".65"/>
<g fill="#00f">
<path d="M326.4 126.2h3v.5h-2.5v1.3h2.4v.4h-2.4v1.4h2.6v.5h-3.1z"/>
<path d="M330.3 126.2h.6l2.2 3.5v-3.5h.5v4.1h-.7l-2.2-3.5 .1 3.5h-.5z"/>
<path d="M334.9 126.7a2 2 0 0 1 3.1 .5l-.5 .1a1.43 1.43 0 0 0-1.9-.5 1.43 1.43 0 0 0-.7 1.8 1.4 1.4 0 0 0 1.2 1.3 1.4 1.4 0 0 0 1.5-.9l.5 .3a2 2 0 0 1-2.6 .9 2 2 0 0 1-1.1-2.4z"/>
</g>
<path d="M338.2 131.2h3.4" fill="none" stroke="#00f" stroke-width=".37"/>
<path d="M342 126.2a3.3 3.3 0 0 1 2.7 .4 .94 .94 0 0 1-.5 1.5 1.06 1.06 0 0 1 1 1.2 1.06 1.06 0 0 1-1.2 .9l-2 .1zM342.6 126.7v1.2a2.26 2.26 0 0 0 1.6-.1 .65 .65 0 0 0 .1-.9 .65 .65 0 0 0-.8-.2zM342.6 128.4v1.4a2.63 2.63 0 0 0 1.8-.2l.1-.1a.77 .77 0 0 0 0-.9 .77 .77 0 0 0-.9-.2z" fill="#00f"/>
<circle cx="374.5" cy="128.2" r=".32" fill="#008700"/>
<path d="M368 134.7h6.5" fill="none" stroke="#870000" stroke-width=".65"/>
<path d="M348.6 131.4h12.9l6.5 3.3-6.5 3.2h-12.9z" fill="none" stroke="#a10000" stroke-width=".65"/>
<g fill="#00f">
<path d="M326.3 132.7h3.4v.4h-1.4v3.6h-.6v-3.6h-1.4z"/>
<path d="M330.3 132.7h.6l2.2 3.5v-3.5h.5v4h-.7l-2.1-3.4v3.4h-.5z"/>
<path d="M322.8 132.7a3.3 3.3 0 0 1 2.6 .3 .94 .94 0 0 1-.5 1.6 1.06 1.06 0 0 1 1 1.1 1.06 1.06 0 0 1-1.2 1h-1.9zM323.3 133.1v1.3a2.26 2.26 0 0 0 1.6-.2 .65 .65 0 0 0 .1-.8 .65 .65 0 0 0-.8-.3zM323.3 134.8v1.5a2.63 2.63 0 0 0 1.8-.2l.1-.1a.77 .77 0 0 0 0-.9 .77 .77 0 0 0-.9-.3z"/>
</g>
<path d="M334 137.7h3.4" fill="none" stroke="#00f" stroke-width=".37"/>
<g fill="#00f">
<path d="M337.8 132.7h3.1v.4h-2.5v1.3h2.3v.5h-2.3v1.4h2.6v.4h-3.2z"/>
<path d="M341.7 132.7h.7l2.2 3.5-.1-3.5h.5v4h-.6l-2.2-3.4v3.4h-.5z"/>
</g>
<circle cx="374.5" cy="134.7" r=".32" fill="#008700"/>
<g fill="#7a7a7a">
<path d="M16 42.9h2.5v.3h-2.5zM20 42.9h2.5v.3h-2.5zM24 42.9h2.5v.3h-2.5zM28 42.9h2.5v.3h-2.5zM32 42.9h2.5v.3h-2.5zM36 42.9h2.5v.3h-2.5zM40 42.9h2.5v.3h-2.5zM44 42.9h2.5v.3h-2.5zM48 42.9h2.5v.3h-2.5zM52 42.9h2.5v.3h-2.5zM56 42.9h2.5v.3h-2.5zM60 42.9h2.5v.3h-2.5zM64 42.9h2.5v.3h-2.5zM68 42.9h2.5v.3h-2.5zM72 42.9h2.5v.3h-2.5zM76 42.9h2.5v.3h-2.5zM80 42.9h2.5v.3h-2.5zM84 42.9h2.5v.3h-2.5zM88 42.9h2.5v.3h-2.5zM92 42.9h2.5v.3h-2.5zM96 42.9h2.5v.3h-2.5zM100 42.9h2.5v.3h-2.5zM104 42.9h2.5v.3h-2.5zM108 42.9h2.5v.3h-2.5zM112 42.9h2.5v.3h-2.5zM116 42.9h2.5v.3h-2.5zM120 42.9h2.5v.3h-2.5zM124 42.9h2.5v.3h-2.5zM128 42.9h2.5v.3h-2.5zM132 42.9h2.5v.3h-2.5zM136 42.9h2.5v.3h-2.5zM140 42.9h2.5v.3h-2.5zM144 42.9h2.5v.3h-2.5zM148 42.9h2.5v.3h-2.5zM152 42.9h2.5v.3h-2.5zM156 42.9h2.5v.3h-2.5zM160 42.9h2.5v.3h-2.5zM164 42.9h2.5v.3h-2.5zM168 42.9h2.5v.3h-2.5zM172 42.9h2.5v.3h-2.5zM176 42.9h2.5v.3h-2.5zM180 42.9h2.5v.3h-2.5zM184 42.9h2.5v.3h-2.5zM188 42.9h2.5v.3h-2.5zM192 42.9h2.5v.3h-2.5zM196 42.9h2.5v.3h-2.5zM200 42.9h2.5v.3h-2.5zM204 42.9h2.5v.3h-2.5zM208 42.9h2.5v.3h-2.5zM212 42.9h2.5v.3h-2.5zM216 42.9h2.5v.3h-2.5zM220 42.9h2.5v.3h-2.5zM224 42.9h2.5v.3h-2.5zM228 42.9h2.5v.3h-2.5zM232 42.9h2.5v.3h-2.5zM236 42.9h2.5v.3h-2.5zM240 42.9h2.5v.3h-2.5zM244 42.9h2.5v.3h-2.5zM248 42.9h2.5v.3h-2.5zM252 42.9h2.5v.3h-2.5zM256 42.9h2.5v.3h-2.5zM260 42.9h2.5v.3h-2.5zM264 42.9h2.5v.3h-2.5zM268 42.9h2.5v.3h-2.5zM272 42.9h2.5v.3h-2.5zM276 42.9h2.5v.3h-2.5zM280 42.9h2.5v.3h-2.5zM284 42.9h2.5v.3h-2.5zM288 42.9h2.5v.3h-2.5zM292 42.9h2.5v.3h-2.5zM296 42.9h2.5v.3h-2.5zM300 42.9h2.5v.3h-2.5zM304 42.9h2.5v.3h-2.5zM308 42.9h2.5v.3h-2.5zM312 42.9h2.5v.3h-2.5zM316 42.9h2.5v.3h-2.5zM320 42.9h2.5v.3h-2.5zM324 42.9h2.5v.3h-2.5zM328 42.9h2.5v.3h-2.5zM332 42.9h2.5v.3h-2.5zM336 42.9h2.5v.3h-2.5zM340 42.9h2.5v.3h-2.5zM344 42.9h2.5v.3h-2.5zM348 42.9h2.5v.3h-2.5zM352 42.9h2.5v.3h-2.5zM356 42.9h2.5v.3h-2.5zM360 42.9h2.5v.3h-2.5zM364 42.9h2.5v.3h-2.5zM368 42.9h2.5v.3h-2.5zM372 42.9h2.5v.3h-2.5zM376 42.9h2.5v.3h-2.5zM380 42.9h2.5v.3h-2.5zM384 42.9h2.5v.3h-2.5zM388 42.9h2.5v.3h-2.5zM392 42.9h2.5v.3h-2.5zM396 42.9h2.5v.3h-2.5zM400 42.9h2.5v.3h-2.5z"/>
<path d="M16 224.3h2.5v.3h-2.5zM20 224.3h2.5v.3h-2.5zM24 224.3h2.5v.3h-2.5zM28 224.3h2.5v.3h-2.5zM32 224.3h2.5v.3h-2.5zM36 224.3h2.5v.3h-2.5zM40 224.3h2.5v.3h-2.5zM44 224.3h2.5v.3h-2.5zM48 224.3h2.5v.3h-2.5zM52 224.3h2.5v.3h-2.5zM56 224.3h2.5v.3h-2.5zM60 224.3h2.5v.3h-2.5zM64 224.3h2.5v.3h-2.5zM68 224.3h2.5v.3h-2.5zM72 224.3h2.5v.3h-2.5zM76 224.3h2.5v.3h-2.5zM80 224.3h2.5v.3h-2.5zM84 224.3h2.5v.3h-2.5zM88 224.3h2.5v.3h-2.5zM92 224.3h2.5v.3h-2.5zM96 224.3h2.5v.3h-2.5zM100 224.3h2.5v.3h-2.5zM104 224.3h2.5v.3h-2.5zM108 224.3h2.5v.3h-2.5zM112 224.3h2.5v.3h-2.5zM116 224.3h2.5v.3h-2.5zM120 224.3h2.5v.3h-2.5zM124 224.3h2.5v.3h-2.5zM128 224.3h2.5v.3h-2.5zM132 224.3h2.5v.3h-2.5zM136 224.3h2.5v.3h-2.5zM140 224.3h2.5v.3h-2.5zM144 224.3h2.5v.3h-2.5zM148 224.3h2.5v.3h-2.5zM152 224.3h2.5v.3h-2.5zM156 224.3h2.5v.3h-2.5zM160 224.3h2.5v.3h-2.5zM164 224.3h2.5v.3h-2.5zM168 224.3h2.5v.3h-2.5zM172 224.3h2.5v.3h-2.5zM176 224.3h2.5v.3h-2.5zM180 224.3h2.5v.3h-2.5zM184 224.3h2.5v.3h-2.5zM188 224.3h2.5v.3h-2.5zM192 224.3h2.5v.3h-2.5zM196 224.3h2.5v.3h-2.5zM200 224.3h2.5v.3h-2.5zM204 224.3h2.5v.3h-2.5zM208 224.3h2.5v.3h-2.5zM212 224.3h2.5v.3h-2.5zM216 224.3h2.5v.3h-2.5zM220 224.3h2.5v.3h-2.5zM224 224.3h2.5v.3h-2.5zM228 224.3h2.5v.3h-2.5zM232 224.3h2.5v.3h-2.5zM236 224.3h2.5v.3h-2.5zM240 224.3h2.5v.3h-2.5zM244 224.3h2.5v.3h-2.5zM248 224.3h2.5v.3h-2.5zM252 224.3h2.5v.3h-2.5zM256 224.3h2.5v.3h-2.5zM260 224.3h2.5v.3h-2.5zM264 224.3h2.5v.3h-2.5zM268 224.3h2.5v.3h-2.5zM272 224.3h2.5v.3h-2.5zM276 224.3h2.5v.3h-2.5zM280 224.3h2.5v.3h-2.5zM284 224.3h2.5v.3h-2.5zM288 224.3h2.5v.3h-2.5zM292 224.3h2.5v.3h-2.5zM296 224.3h2.5v.3h-2.5zM300 224.3h2.5v.3h-2.5zM304 224.3h2.5v.3h-2.5zM308 224.3h2.5v.3h-2.5zM312 224.3h2.5v.3h-2.5zM316 224.3h2.5v.3h-2.5zM320 224.3h2.5v.3h-2.5zM324 224.3h2.5v.3h-2.5zM328 224.3h2.5v.3h-2.5zM332 224.3h2.5v.3h-2.5zM336 224.3h2.5v.3h-2.5zM340 224.3h2.5v.3h-2.5zM344 224.3h2.5v.3h-2.5zM348 224.3h2.5v.3h-2.5zM352 224.3h2.5v.3h-2.5zM356 224.3h2.5v.3h-2.5zM360 224.3h2.5v.3h-2.5zM364 224.3h2.5v.3h-2.5zM368 224.3h2.5v.3h-2.5zM372 224.3h2.5v.3h-2.5zM376 224.3h2.5v.3h-2.5zM380 224.3h2.5v.3h-2.5zM384 224.3h2.5v.3h-2.5zM388 224.3h2.5v.3h-2.5zM392 224.3h2.5v.3h-2.5zM396 224.3h2.5v.3h-2.5zM400 224.3h2.5v.3h-2.5z"/>
<path d="M15.9 44h.2v2.5h-.2zM15.9 48h.2v2.5h-.2zM15.9 52h.2v2.5h-.2zM15.9 56h.2v2.5h-.2zM15.9 60h.2v2.5h-.2zM15.9 64h.2v2.5h-.2zM15.9 68h.2v2.5h-.2zM15.9 72h.2v2.5h-.2zM15.9 76h.2v2.5h-.2zM15.9 80h.2v2.5h-.2zM15.9 84h.2v2.5h-.2zM15.9 88h.2v2.5h-.2zM15.9 92h.2v2.5h-.2zM15.9 96h.2v2.5h-.2zM15.9 100h.2v2.5h-.2zM15.9 104h.2v2.5h-.2zM15.9 108h.2v2.5h-.2zM15.9 112h.2v2.5h-.2zM15.9 116h.2v2.5h-.2zM15.9 120h.2v2.5h-.2zM15.9 124h.2v2.5h-.2zM15.9 128h.2v2.5h-.2zM15.9 132h.2v2.5h-.2zM15.9 136h.2v2.5h-.2zM15.9 140h.2v2.5h-.2zM15.9 144h.2v2.5h-.2zM15.9 148h.2v2.5h-.2zM15.9 152h.2v2.5h-.2zM15.9 156h.2v2.5h-.2zM15.9 160h.2v2.5h-.2zM15.9 164h.2v2.5h-.2zM15.9 168h.2v2.5h-.2zM15.9 172h.2v2.5h-.2zM15.9 176h.2v2.5h-.2zM15.9 180h.2v2.5h-.2zM15.9 184h.2v2.5h-.2zM15.9 188h.2v2.5h-.2zM15.9 192h.2v2.5h-.2zM15.9 196h.2v2.5h-.2zM15.9 200h.2v2.5h-.2zM15.9 204h.2v2.5h-.2zM15.9 208h.2v2.5h-.2zM15.9 212h.2v2.5h-.2zM15.9 216h.2v2.5h-.2zM15.9 220h.2v2.5h-.2zM15.9 224h.2v.4h-.2z"/>
<path d="M313.3 44h.3v2.5h-.3zM313.3 48h.3v2.5h-.3zM313.3 52h.3v2.5h-.3zM313.3 56h.3v2.5h-.3zM313.3 60h.3v2.5h-.3zM313.3 64h.3v2.5h-.3zM313.3 68h.3v2.5h-.3zM313.3 72h.3v2.5h-.3zM313.3 76h.3v2.5h-.3zM313.3 80h.3v2.5h-.3zM313.3 84h.3v2.5h-.3zM313.3 88h.3v2.5h-.3zM313.3 92h.3v2.5h-.3zM313.3 96h.3v2.5h-.3zM313.3 100h.3v2.5h-.3zM313.3 104h.3v2.5h-.3zM313.3 108h.3v2.5h-.3zM313.3 112h.3v2.5h-.3zM313.3 116h.3v2.5h-.3zM313.3 120h.3v2.5h-.3zM313.3 124h.3v2.5h-.3zM313.3 128h.3v2.5h-.3zM313.3 132h.3v2.5h-.3zM313.3 136h.3v2.5h-.3zM313.3 140h.3v2.5h-.3zM313.3 144h.3v2.5h-.3zM313.3 148h.3v2.5h-.3zM313.3 152h.3v2.5h-.3zM313.3 156h.3v2.5h-.3zM313.3 160h.3v2.5h-.3zM313.3 164h.3v2.5h-.3zM313.3 168h.3v2.5h-.3zM313.3 172h.3v2.5h-.3zM313.3 176h.3v2.5h-.3zM313.3 180h.3v2.5h-.3zM313.3 184h.3v2.5h-.3zM313.3 188h.3v2.5h-.3zM313.3 192h.3v2.5h-.3zM313.3 196h.3v2.5h-.3zM313.3 200h.3v2.5h-.3zM313.3 204h.3v2.5h-.3zM313.3 208h.3v2.5h-.3zM313.3 212h.3v2.5h-.3zM313.3 216h.3v2.5h-.3zM313.3 220h.3v2.5h-.3zM313.3 224h.3v.4h-.3z"/>
<path d="M403.9 44h.2v2.5h-.2zM403.9 48h.2v2.5h-.2zM403.9 52h.2v2.5h-.2zM403.9 56h.2v2.5h-.2zM403.9 60h.2v2.5h-.2zM403.9 64h.2v2.5h-.2zM403.9 68h.2v2.5h-.2zM403.9 72h.2v2.5h-.2zM403.9 76h.2v2.5h-.2zM403.9 80h.2v2.5h-.2zM403.9 84h.2v2.5h-.2zM403.9 88h.2v2.5h-.2zM403.9 92h.2v2.5h-.2zM403.9 96h.2v2.5h-.2zM403.9 100h.2v2.5h-.2zM403.9 104h.2v2.5h-.2zM403.9 108h.2v2.5h-.2zM403.9 112h.2v2.5h-.2zM403.9 116h.2v2.5h-.2zM403.9 120h.2v2.5h-.2zM403.9 124h.2v2.5h-.2zM403.9 128h.2v2.5h-.2zM403.9 132h.2v2.5h-.2zM403.9 136h.2v2.5h-.2zM403.9 140h.2v2.5h-.2zM403.9 144h.2v2.5h-.2zM403.9 148h.2v2.5h-.2zM403.9 152h.2v2.5h-.2zM403.9 156h.2v2.5h-.2zM403.9 160h.2v2.5h-.2zM403.9 164h.2v2.5h-.2zM403.9 168h.2v2.5h-.2zM403.9 172h.2v2.5h-.2zM403.9 176h.2v2.5h-.2zM403.9 180h.2v2.5h-.2zM403.9 184h.2v2.5h-.2zM403.9 188h.2v2.5h-.2zM403.9 192h.2v2.5h-.2zM403.9 196h.2v2.5h-.2zM403.9 200h.2v2.5h-.2zM403.9 204h.2v2.5h-.2zM403.9 208h.2v2.5h-.2zM403.9 212h.2v2.5h-.2zM403.9 216h.2v2.5h-.2zM403.9 220h.2v2.5h-.2zM403.9 224h.2v.4h-.2z"/>
</g>
<text font-size="5.6" fill="#1a1a1a" x="366.7" y="270">KC-01-1851</text>
<text font-size="5" fill="#1a1a1a" x="288.2" y="285.2">A</text>
<text font-size="4.2" fill="#1a1a1a" x="377.9" y="285.2">1 / 1</text>
<text font-size="4" fill="#1a1a1a" x="283.6" y="265.5">Encoder</text>
<g font-size="3.4" fill="#1a1a1a">
<text x="307.5" y="285.2">V2.0</text>
<text x="330.4" y="285.2">2026-11-24</text>
</g>
<g font-size="3.2" fill="#1a1a1a">
<text x="283.6" y="254.2">Schematic</text>
<text x="355.6" y="254.2">RELEASED</text>
</g>
<g font-size="3" fill="#a10000">
<text x="18" y="222.7">Encoder with A/B pull-ups, RC filters and push-switch pull-down (SW1)</text>
<text x="315.5" y="222.7">Header (H1)</text>
</g>
<text font-size="3" fill="#1a1a1a" x="283.6" y="272.5">Kerbal Controller Mk1 · Encoder board</text>
<g font-size="2.8" fill="#1a1a1a">
<text x="34.2" y="8.6">1</text>
<text x="84.2" y="8.6">2</text>
<text x="134.2" y="8.6">3</text>
<text x="184.2" y="8.6">4</text>
<text x="234.2" y="8.6">5</text>
<text x="284.2" y="8.6">6</text>
<text x="334.2" y="8.6">7</text>
<text x="384.2" y="8.6">8</text>
<text x="317.4" y="14.3">REVISIONS</text>
<text x="6.6" y="34.1">A</text>
<text x="411.6" y="34.1">A</text>
<text x="6.6" y="80.2">B</text>
<text x="411.6" y="80.2">B</text>
<text x="6.5" y="126.4">C</text>
<text x="411.5" y="126.4">C</text>
<text x="6.5" y="172.6">D</text>
<text x="411.5" y="172.6">D</text>
<text x="6.6" y="218.7">E</text>
<text x="411.6" y="218.7">E</text>
<text x="221.6" y="244.2">KCMk1</text>
<text x="245.6" y="244.2">A3</text>
<text x="259.6" y="244.2">NTS · mm</text>
<text x="287.6" y="244.2">J. Rostoker</text>
<text x="349.6" y="244.2">J. Kerman</text>
<text x="6.6" y="264.9">F</text>
<text x="411.6" y="264.9">F</text>
<text x="34.2" y="290.6">1</text>
<text x="84.2" y="290.6">2</text>
<text x="134.2" y="290.6">3</text>
<text x="184.2" y="290.6">4</text>
<text x="234.2" y="290.6">5</text>
<text x="284.2" y="290.6">6</text>
<text x="334.2" y="290.6">7</text>
<text x="384.2" y="290.6">8</text>
</g>
<g font-size="2.5" fill="#1a1a1a">
<text x="333.9" y="244.2">2026-11-24</text>
<text x="395.9" y="244.2">2026-11-24</text>
</g>
<g font-size="2.4" fill="#1a1a1a">
<text x="245.2" y="24.9">A</text>
<text x="253.5" y="24.9">Supersedes the V2.0 drawings; redrawn in the KC drawing frame</text>
<text x="357" y="24.9">2026-11-24</text>
<text x="388.5" y="24.9">J. Kerman</text>
<text x="251.9" y="233">KC-01-1851 SCH</text>
<text x="294.2" y="233">KC-01-1852 PWB</text>
<text x="336.7" y="233">KC-01-1853 BOM</text>
<text x="378" y="233">KC-01-1854 PLACE</text>
</g>
<g font-size="2.1" fill="#1a1a1a">
<text x="243.8" y="19.6">REV</text>
<text x="292.8" y="19.6">DESCRIPTION</text>
<text x="360.2" y="19.6">DATE</text>
<text x="388.1" y="19.6">APPROVED</text>
</g>
<g font-size="2" fill="#1a1a1a">
<text x="225.2" y="233">DRAWING</text>
<text x="225.1" y="235.6">PACKAGE</text>
</g>
<g font-size="1.9" fill="#6b6b6b">
<text x="221.2" y="239.6">Project</text>
<text x="245.2" y="239.6">Size</text>
<text x="259.2" y="239.6">Scale / Units</text>
<text x="287.2" y="239.6">Created by</text>
<text x="349.2" y="239.6">Approved by</text>
<text x="283.2" y="248.6">Document type</text>
<text x="355.2" y="248.6">Document status</text>
<text x="283.2" y="258.6">Title</text>
<text x="355.2" y="258.6">DWG No.</text>
<text x="283.2" y="278.6">Rev.</text>
<text x="299.2" y="278.6">Board version</text>
<text x="325.2" y="278.6">Date of issue</text>
<text x="355.2" y="278.6">Sheet</text>
</g>
<g font-size="1.7" fill="#6b6b6b">
<text x="257.3" y="235.7">Schematic</text>
<text x="294.2" y="235.7">PCB Fabrication Drawing</text>
<text x="340.5" y="235.7">Bill of Materials</text>
<text x="377.5" y="235.7">Assembly Placement Drawing</text>
</g>
</svg>
